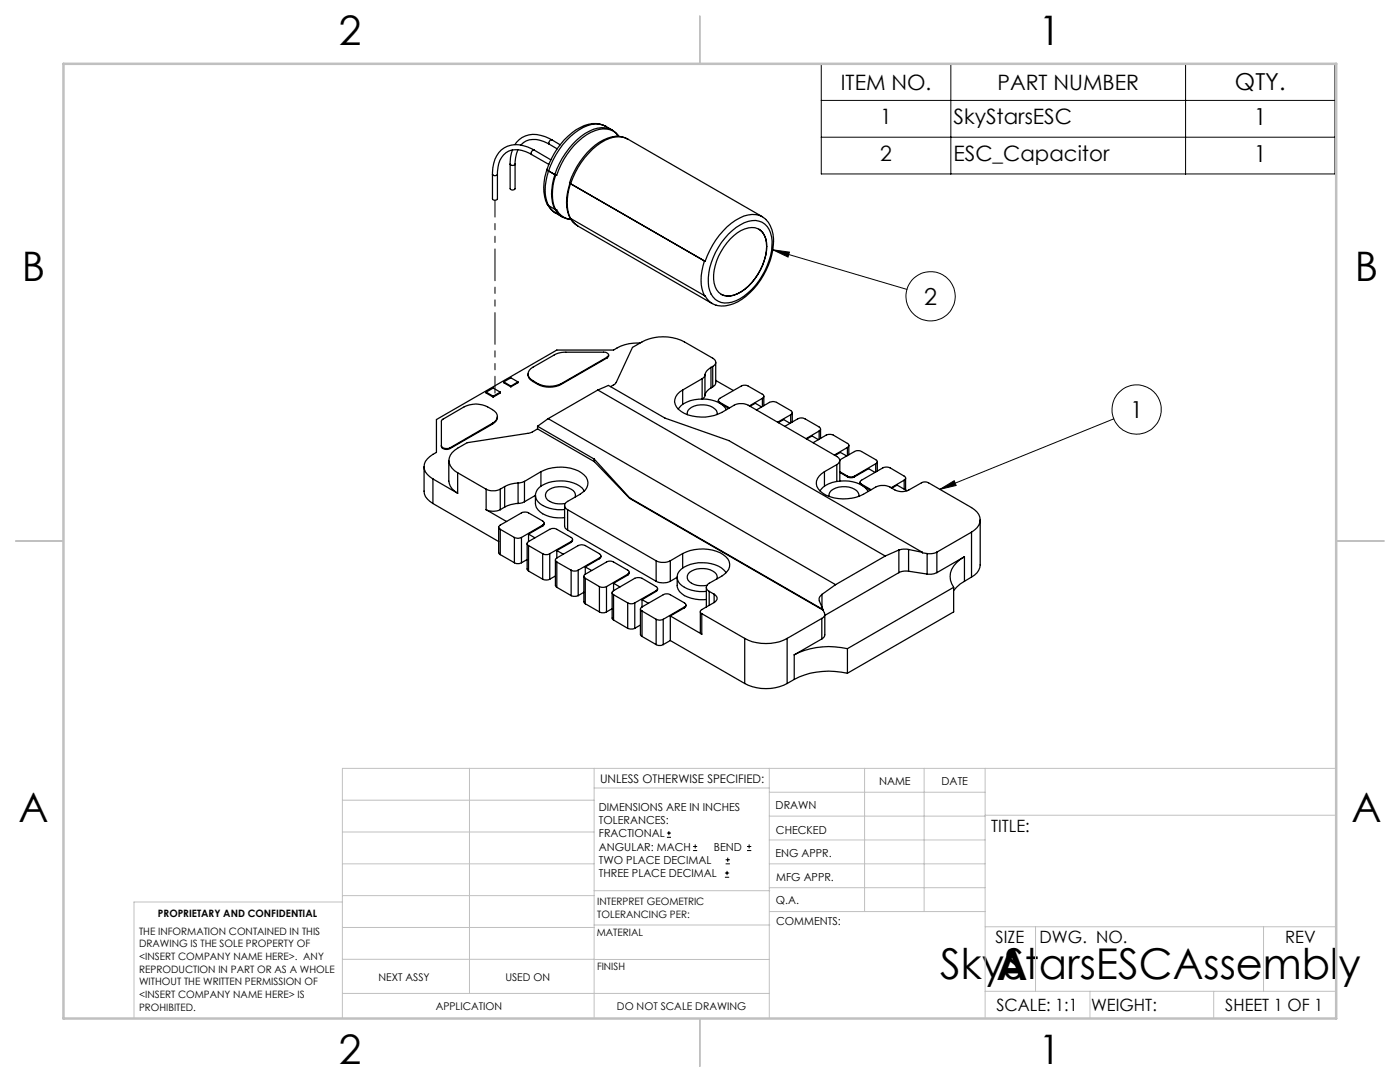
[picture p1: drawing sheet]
<svg xmlns="http://www.w3.org/2000/svg" width="279mm" height="216mm" viewBox="0 0 279 216" stroke-linecap="round" stroke-linejoin="round" font-family="sans-serif">
<g fill="none" stroke="#000" stroke-width=".2">
<path d="M163.9 12.7h102.5v22h-102.5zM189.8 12.7v22M236.6 12.7v22M163.9 20h102.5M163.9 27.4h102.5M154.2 49.8l26.8 7.9M154.2 49.8l3.4 .5-.3 1zM187.6 97.6l2.8-1.7 .4 1zM222.3 83.6l-34.7 14M133.1 167.1h.8M133.1 166.2h.8M133.5 165.8v.9"/>
<path d="M138.3 169.7h.8M138.3 168.9h.8M138.7 168.5v.8M144.7 175h.8M144.7 174.2h.8M144.8 172.4h.9M144.8 171.6h.9M145.1 173.8v.8M145.2 171.1v.9M149.1 169.7h.8M149.1 168.9h.8M149.5 168.5v.8"/>
<circle cx="185.7" cy="59.1" r="4.9"/>
<circle cx="226.8" cy="81.7" r="4.9"/>
</g>
<g fill="none" stroke="#c0c0c0" stroke-width=".2">
<path d="M68.3 159.7h50.3M93.7 153.3v44.9M118.6 153.3v49.9M118.6 157.2h34.9M153.5 153.3v49.9M153.5 158.1h43.1M172.5 153.3v28.6M184.4 153.3v28.6M196.6 153.3v49.9M266.7 153.3h-198.4v49.9M68.3 178.7h50.3M68.3 172.4h50.3"/>
<path d="M68.3 166h50.3M68.3 180h-41.6v23.2M118.6 177.7h35M153.5 167.6h43.1M153.5 162.8h43.1M153.5 172.4h43.1M153.5 177.1h43.1M196.6 162.7h70.1M68.3 198.2h85.2M68.3 191.4l85.2 .1M68.3 185.1h50.3M118.6 184.6h35"/>
<path d="M153.6 181.9h43M196.6 197.8h70.1M196.6 184.9h70.1M206.7 184.9v12.9M217.5 197.8v5.4M242.2 197.8v5.4M252.2 184.9v12.9"/>
</g>
<path d="M139.7 3.2v9.5M3.1 107.9h9.6M266.7 107.9h9.5M139.7 203.2v9.6" fill="none" stroke="#c0c0c0" stroke-width=".25"/>
<path d="M12.7 12.7h254v190.5h-254z" fill="none" stroke="#c0c0c0" stroke-width=".5"/>
<path d="M154.2 49.8l3.4 .5-.3 1zM187.6 97.6l2.8-1.7 .4 1z" fill="#000"/>
<g fill="none" stroke="#000" stroke-width=".25">
<path d="M98.3 34.8v4.9a.57 .57 0 0 0 1 0v-4.9M98.3 34.8a.57 .57 0 0 0 1 0M101.8 32.7v4.9a.57 .57 0 0 0 1 0v-4.9M101.8 32.7a.57 .57 0 0 0 1 0M102.3 30l-.4 1.4-.1 1.3M103.4 29.9l-.5 1.5-.1 1.3M106.1 30.8a4.7 4.7 0 0 0-5.1-.3 4.9 4.9 0 0 0-1.7 4.3M106.1 30.8l3.4 2M106.6 30a5.7 5.7 0 0 0-6.6-.1 6.2 6.2 0 0 0-1.7 4.9M106.6 30a.6 .6 0 0 0-.5 .8M106.6 30l3.3 1.9M109.1 33.8a8.7 8.7 0 0 0 .2 7.1l.2 .1"/>
<path d="M109.2 33.8l.3 .3M109.5 34.1a9.1 9.1 0 0 0 0 6.9M109.5 34.1a14.7 14.7 0 0 1 7.7-9 4.7 4.7 0 0 1 4.9 .8 5.1 5.1 0 0 0-5.3 .7 16.1 16.1 0 0 0-6.1 8.2M109.5 34.1l1.2 .7M109.5 34.1l1.2 .8M109.6 28.8a4.7 4.7 0 0 0-5.1-.4l-.6 .6M109.6 28.8l1.6 .9M110.1 27.9a5.6 5.6 0 0 0-6.5 0l-.8 1M110.1 27.9a.6 .6 0 0 0-.5 .9M110.1 27.9l1.7 1M110.7 34.8l.4 .2M110.7 34.9a9.1 9.1 0 0 0 0 6.9"/>
<path d="M110.7 34.9h.2M110.9 34.9l.2 .1M110.9 34.9a9.1 9.1 0 0 0 0 6.9M113.7 36.5h.1M113.7 36.5l.2 .2M113.7 36.5l.1 .2M113.7 36.5a9 9 0 0 0 .1 7v.1M113.8 36.7a9.1 9.1 0 0 0 0 6.9M113.8 36.7l26.9 15.4M113.9 36.7a14.9 14.9 0 0 1 7.7-9.1 4 4 0 0 1 3.7 .2l26.9 15.5M120.8 25.2a5.5 5.5 0 0 0-5.8 .7 15.2 15.2 0 0 0-5.8 7.9M122.1 25.9l.8 .6 .6 .7"/>
<path d="M122.9 27.2a4 4 0 0 1 2.3 .5M122.9 27.2a9.3 9.3 0 0 0-6.4 4.1 16.2 16.2 0 0 0-2.8 5.2M122.9 27.2h.1M123.5 27.2a3.8 3.8 0 0 0-4.8-1.1 14.1 14.1 0 0 0-7.6 8.9M109.3 40.9a3.7 3.7 0 0 0 1.5 1.6M109.5 41l1.3 1.5M109.5 41l1.2 .8M110.7 41.8h.2M110.7 41.7l.4 .7 1 .9M110.8 42.5h.1M110.9 42.5l1.2 .8M110.9 41.8h.1a4.4 4.4 0 0 0 2.9 2"/>
<path d="M112.2 43.3l.8 .3 .9 .2M113.7 43.5a3.9 3.9 0 0 0 1.6 1.5M113.8 43.6l26.8 15.4M113.9 43.6l.4 .6 1 .9 26.8 15.5M140.7 52.1a15 15 0 0 1 7.7-9 4.2 4.2 0 0 1 5.9 3.6 14.5 14.5 0 0 1-7.9 13.9 4.3 4.3 0 0 1-5.7-1.5l-.1-.1M140.7 52.1h-.1a9.3 9.3 0 0 0 0 6.9M145.4 46.7a8.2 8.2 0 0 1 5.4-2.7 3.8 3.8 0 0 1 3.3 4.1 13.9 13.9 0 0 1-7.2 11.9 3.6 3.6 0 0 1-5.5-2.8 13.4 13.4 0 0 1 4-10.5zM145.7 47.7a6 6 0 0 1 5-2.3 3.2 3.2 0 0 1 2.3 3.8 11.3 11.3 0 0 1-5.9 9.4 2.99 2.99 0 0 1-4.6-2.1 10.9 10.9 0 0 1 3.2-8.8zM151.4 45.7a3.8 3.8 0 0 1 1.6 3.5M153 49.2a11.6 11.6 0 0 1-5.9 9.4 3.6 3.6 0 0 1-3.2 .1M97 78.2v.2l1.4 .8M97 78.2l1.4-.8 1.4 .8"/>
<path d="M97 78.2l1.4 .9M98.4 79.1v.1M99.8 78.2v.2l-1.4 .8M99.8 78.2l-1.4 .9M100.5 76.2v.2l1.5 .8M100.5 76.2l1.5-.8 1.4 .8M100.5 76.2l1.5 .8M102 77v.2M103.4 76.2v.2l-1.4 .8M103.4 76.2l-1.4 .8M105.4 74.6a1.57 1.57 0 0 0 1 1.5M106.4 76.1l.9 .6"/>
<path d="M106.4 76l.9 .6M106.4 76v.1M107.3 76.7a5.2 5.2 0 0 0 4.7 0M107.3 76.6a5.5 5.5 0 0 0 4.7 0M107.3 76.6v.1M112 76.6v.1M119.3 77.8l-9.9 5.7M119.3 77.8l57.4 33.1M119.3 77.8l2.1-.9 11.3 6.5 12.8 4.5 38.6 22.3M121.2 71.3l.2-.4a.78 .78 0 0 0-1-.6h-7.5a4.5 4.5 0 0 0-2.3 .5l-4.2 2.5a1.4 1.4 0 0 0-1 1.3 1.4 1.4 0 0 0 1 1.4M121.2 71.4l-9.2 5.3M121.2 71.3l-9.2 5.3"/>
<path d="M121.2 71.3v.1M121.5 70.8l-.3 .6M127.7 68.4h-.3a8.3 8.3 0 0 0-5 1.5h-11.3l-24 13.8v6.6a3.6 3.6 0 0 0-2.5 2.8 2.82 2.82 0 0 0 1.8 2.5M136.2 77.8a2.32 2.32 0 0 0-1.5 2.1 2.32 2.32 0 0 0 1.2 2.2 8.5 8.5 0 0 0 8.1 .2l2.5-1.4a3.3 3.3 0 0 1 2.8 0l17.7 10.2a.85 .85 0 0 1 .6 .8 .85 .85 0 0 1-.6 .8M136.2 77.8v2.9M140.1 75.6l-3.9 2.2M140.1 75.6v4M140.7 74.8l-.2 .4-.4 .4M140.7 78.9l-.5 .7M140.7 74.8v4.1M141.9 73.3a2.15 2.15 0 0 0-1.2 1.5M141.9 77.4a2.15 2.15 0 0 0-1.2 1.5"/>
<path d="M141.9 73.3v4.1M142.2 73.1a.87 .87 0 0 0 .6-.8 .87 .87 0 0 0-.6-.8l-5.6-3.3a9.7 9.7 0 0 0-10.4 1.1l-3.3 7.1-1.1 .8M142.2 73.1l-.3 .2M142.2 77.2l-.3 .2M142.2 73.1v4.1M142.8 72.3v4.1a.87 .87 0 0 1-.6 .8M142.8 75.9l3.6 2M143.4 79.9v.4l.3 .2v-.2M152.2 79.5a.43 .43 0 0 0 .2-.4 .43 .43 0 0 0-.2-.4l-2.9-1.7a1.5 1.5 0 0 0-1.4 0l-4.2 2.5a.43 .43 0 0 0-.3 .4 .43 .43 0 0 0 .3 .4M152.2 79.5l-2.7 1.5M152.2 79.5v1.6M152.4 79.1v1.9"/>
<path d="M84.6 93.1v4.9a2.81 2.81 0 0 0 1.8 2.5M86.4 95.6l4.9 2.8M86.4 95.6v4.9M88.1 88.9a1.25 1.25 0 0 0 1.7 .5M89.6 91.9v4.1a3 3 0 0 0 1.7 2.4M89.8 89.4v.1M91.3 94.3l5.7 3.3M91.3 94.3v4.1M97 97.6a3.3 3.3 0 0 0 2.8 0M97 97.6v4.1M98.3 84.5a1.43 1.43 0 0 0 1-1.4 1.43 1.43 0 0 0-1-1.4 5.5 5.5 0 0 0-5.7-.5l-4.4 2.6-.1 5.3a1.21 1.21 0 0 0 1.7 .4M98.3 84.5v.1"/>
<path d="M98.3 84.6l-8.5 4.9M98.3 84.5l-8.5 4.9M99.3 83.1a1.57 1.57 0 0 1-1 1.5M99.8 97.6v4.1M100.7 97.1l-.9 .5M100.7 97.1v4.1M103.4 96.4a5.9 5.9 0 0 0-2.7 .7M103.4 96.4v4.1M104.7 96.1l-1.3 .3M104.7 96.1v4M107.3 85.6l-1.8 .9-12.3 1.8a5.9 5.9 0 0 0-3.5 3 2.72 2.72 0 0 0 1.6 3M107.3 85.6l11.3 6.5"/>
<path d="M107.3 85.1l11.3 6.5M107.3 85.1v.5M108 94.1a8.2 8.2 0 0 1 8.6 .7 2.12 2.12 0 0 1-.3 3.4l-3 1.8a.87 .87 0 0 0-.6 .9 .87 .87 0 0 0 .6 .8M108 94.1l-3.3 2M108 94.1v2.9M109.4 83.5l-2.1 1.6M109.4 83.5l57.4 33.2M114.8 99.2a1.51 1.51 0 0 0-1.3-1.8 4.1 4.1 0 0 0-4.5 .8 1.47 1.47 0 0 0 1.2 2.1 5.2 5.2 0 0 0 2.6 .2M116.6 98a6.2 6.2 0 0 0-6.3-1.9 3.9 3.9 0 0 0-3.4 2.5 2.74 2.74 0 0 0 2.1 2.6 7.9 7.9 0 0 0 3.7 .5M118.6 92.1l7.1 7.3M118.6 91.6l7.1 7.7M118.6 91.6v.5"/>
<path d="M125.7 99.4l38.6 22.3M125.7 99.3l38.6 22.3M125.7 99.3v.1M135.4 81.6a5.5 5.5 0 0 1 4.8-2 5.1 5.1 0 0 1 4.8 2.1M137.2 82.7a1.55 1.55 0 0 1 1.3-1.7 4.1 4.1 0 0 1 4.5 .9l.1 .8M143.7 80.3l1.9 1.1M143.7 80.5l1.8 1M149.7 81.1l1-.6 1.3 .7M151 81.8l2.6-1.5a1.5 1.5 0 0 1 1.4 0l2.8 1.6a.44 .44 0 0 1 .3 .4 .44 .44 0 0 1-.3 .5M155.3 84.3l1.1-.6 1.3 .8M156.6 85.1l2.6-1.5a1.57 1.57 0 0 1 1.5 0l2.8 1.6a.43 .43 0 0 1 .3 .4 .43 .43 0 0 1-.3 .4M157.8 82.8l-2.6 1.4"/>
<path d="M157.8 82.8v1.6M158.1 82.3v1.9M161 87.6l1.1-.6 1.2 .7M162.3 88.3l2.7-1.6h.8l.5 .1 2.8 1.7a.43 .43 0 0 1 .3 .4 .43 .43 0 0 1-.3 .4M163.5 86l-2.6 1.5M163.5 86v1.6M163.7 98a5.4 5.4 0 0 1 4.8-2 5.3 5.3 0 0 1 4.7 2.1M163.8 85.6v1.9M164.5 94.1a2.39 2.39 0 0 0-1.2 3.4 7 7 0 0 0 6.7 1.9 11.2 11.2 0 0 0 4.8-2.2 3.6 3.6 0 0 1 3.8 .6 3 3 0 0 0 2.8 0l2.5-1.5a1.5 1.5 0 0 1 1.4 0l8.6 5a2.63 2.63 0 0 1 1.4 3.5l-.3 .5-1.1 .9M164.5 94.1v2.9M165.5 99.1a1.55 1.55 0 0 1 1.3-1.7 4 4 0 0 1 4.4 .8l.2 .4v.5M166.7 90.9l1-.6 1.3 .7"/>
<path d="M167 92.7l-2.5 1.4M167 92.7v3.4M167.6 91.8l2.9-1.7a1.5 1.5 0 0 1 1.4 0l2.9 1.6a.42 .42 0 0 1 .3 .4 .42 .42 0 0 1-.3 .4M167.6 91.9v4.1M167.6 94.3l1.5 .8M167.6 94.1l1.5 .9M169.1 95.1a1.5 1.5 0 0 0 1.4 0M169.1 95a1.5 1.5 0 0 0 1.4 0M169.1 89.3v1.6M169.1 95v.1M169.1 89.3l-2.6 1.5M169.4 88.9v1.8"/>
<path d="M170.5 95v.1M171.7 96.2v.3l.2 .3M171.9 96.6l1.9 1.1M171.9 96.6v.2M172 96.8l1.7 1M174.6 94.3l-1.2-.8-2.9 1.6M174.8 92.5l-4.3 2.5M174.8 92.5v1.7M175.1 92.1v1.9M178 97.4l1-.6 2 1.1M180.4 95.8a.43 .43 0 0 0 .3-.4 .43 .43 0 0 0-.3-.4l-2.8-1.7-.9-.1-.5 .1-4.3 2.5a.43 .43 0 0 0-.2 .4 .43 .43 0 0 0 .2 .4M180.4 95.8l-2.6 1.5"/>
<path d="M180.4 95.8v1.8M180.7 95.4v2.4M86.4 100.5l13.1 7.6M97 101.7a3.3 3.3 0 0 0 2.8 0M97 101.7l4.1 2.4M99.5 105.2v5.1l.3 .4M99.8 105.6l2.9 1.6M99.8 105.6v5.1M99.8 110.7l2.9 1.6M100.7 101.2l-.9 .5M102.7 107.2a1.5 1.5 0 0 0 1.4 0M102.7 112.3a1.5 1.5 0 0 0 1.4 0"/>
<path d="M102.7 107.2v5.1M103.4 100.5a5.9 5.9 0 0 0-2.7 .7M104.1 107.2v5.1M104.7 100.1l2.2-1.3a3.3 3.3 0 0 0 .9 3.3 6.6 6.6 0 0 0 4.9 1.2M104.7 100.1l-1.3 .4M105.2 108.5v5.1l.3 .3M105.2 111.7l-1.1 .6M105.5 108.1l4.2-2.5a1.5 1.5 0 0 1 1.4 0l2.9 1.6a.43 .43 0 0 1 .3 .5 .43 .43 0 0 1-.3 .4M105.5 108.1a.43 .43 0 0 0-.3 .4 .43 .43 0 0 0 .3 .4M105.5 106.6l1.3 .7M105.5 113.9l2.8 1.7M105.5 108.9l2.8 1.6"/>
<path d="M105.5 106.6v1.5M105.5 108.9v5M108.3 110.5a1.5 1.5 0 0 0 1.4 0M108.3 115.6a1.5 1.5 0 0 0 1.4 0M108.3 104.8a.42 .42 0 0 0 .3-.4 .42 .42 0 0 0-.3-.4l-2.8-1.7a1.5 1.5 0 0 0-1.4 0l-4.3 2.5a.44 .44 0 0 0-.3 .4 .44 .44 0 0 0 .3 .4M108.3 105l-2.8 1.6M108.3 104.8v.2M108.3 110.5v5.1M108.3 104.8l-4.2 2.4M108.6 104.4v.3l-.3 .3M109.7 110.5v5.1M110.8 111.7v5.1l.3 .4"/>
<path d="M110.8 114.9l-1.1 .7M111.1 111.3l4.3-2.4a1.5 1.5 0 0 1 1.4 0l2.8 1.6a.46 .46 0 0 1 .3 .4 .46 .46 0 0 1-.3 .4M111.1 111.3a.43 .43 0 0 0-.3 .4 .43 .43 0 0 0 .3 .4M111.1 109.9l1.3 .7M111.1 112.1l2.9 1.7M111.1 109.9v1.4M111.1 112.1v5.1M111.1 117.2l2.9 1.7M112.7 100.9v4.1a.87 .87 0 0 0 .6 .8M113.3 101.7l17.7 10.2M113.3 105.8l17.7 10.2M113.3 101.7v4.1"/>
<path d="M114 113.8a1.5 1.5 0 0 0 1.4 0M114 118.9l.5 .1 .9-.1M114 108.2l-2.9 1.7M114 108.1v.1M114 113.8v5.1M114 108.1l-4.3 2.4M114.3 107.6l-.1 .4-.2 .2M115.4 113.8v5.1M116.5 115v5.2l.3 .3M116.5 118.2l-1.1 .7M116.8 114.6l4.2-2.5a1.5 1.5 0 0 1 1.4 0l2.9 1.7a.42 .42 0 0 1 .3 .4 .42 .42 0 0 1-.3 .4M116.8 114.6a.43 .43 0 0 0-.3 .4 .43 .43 0 0 0 .3 .4"/>
<path d="M116.8 113.1l1.3 .7M116.8 115.4l2.8 1.7M116.8 113.1v1.5M116.8 115.4v5.1M119.6 117.1l.5 .1 .9-.1M119.6 111.5l-2.8 1.6M119.6 111.3v.2M119.6 117.1v5M119.6 111.3l-4.2 2.5M119.9 110.9v.3l-.3 .3M121 117.1v5M122.2 118.3v5.1l.2 .3"/>
<path d="M122.4 117.9l4.3-2.5 .5-.1 .9 .1 2.9 1.7a.43 .43 0 0 1 .2 .4 .43 .43 0 0 1-.2 .4M122.4 117.9a.43 .43 0 0 0-.2 .4 .43 .43 0 0 0 .2 .4M122.4 116.4l1.3 .7M122.4 118.7l2.9 1.6M122.4 116.4v1.5M122.4 118.7v5M125.3 114.8l-2.9 1.6M125.3 114.6v.2M125.3 114.6l-4.3 2.5M125.6 114.2l-.3 .6M128.1 119.7l1.3 .7M128.1 119.7v1.4"/>
<path d="M131 111.9a3.3 3.3 0 0 0 2.8 0M131 116a3.3 3.3 0 0 0 2.8 0M131 118l-2.9 1.7M131 111.9v4.1M131 117.9v.1M131 117.9l-4.3 2.4M131.2 117.4v.4l-.2 .2M133.8 111.9v4.1M135.1 115.1a3.1 3.1 0 0 0 1 3.4 7 7 0 0 0 4.9 1.1M135.1 115.2l-1.3 .8M136.2 110.5a8.2 8.2 0 0 1 8.7 .6 2.12 2.12 0 0 1-.3 3.4l-3.1 1.9a.87 .87 0 0 0-.5 .8 .87 .87 0 0 0 .5 .8M136.2 110.5l-2.4 1.4"/>
<path d="M136.2 110.5v2.8M141 117.2v3.9M141.5 118l1 .6M141.5 118v2.8M142.5 118.6a.87 .87 0 0 1 .6 .8 .87 .87 0 0 1-.6 .8M142.5 118.6v1.6M143.1 115.5a1.26 1.26 0 0 0-.9-1.6 4.3 4.3 0 0 0-4.9 .7 1.47 1.47 0 0 0 1.2 2 5.2 5.2 0 0 0 2.6 .2M144.9 114.3a5.2 5.2 0 0 0-4.7-2 5.4 5.4 0 0 0-4.9 2.2 2.22 2.22 0 0 0 1.3 2.7 7.7 7.7 0 0 0 4.4 .8M164 118.6a1.15 1.15 0 0 0-.5 1.3l.8 1.7M164 118.6v2.5M166.8 116.7l-2.8 1.9M176.7 110.9l-9.9 5.8"/>
<path d="M179.4 114.3l-14.8 8.5M179.4 109.7v4.6M179.4 109.7l-2.7 1.2M181.3 114a3.2 3.2 0 0 0-1.9 .3M181.3 109.6h-1l-.9 .1M181.3 114l3.7 .5M181.3 109.6l2.8 .6M181.3 109.6v4.4M184.1 110.2v.1l.9 .2M185 110.5v4M187 114.3l-.7 .2h-1.3M187 110.2l-.7 .2-1.3 .1"/>
<path d="M187 110.2v4.1M190.3 117.2l-21.2 12.2M190.3 117.2v4.9l-21.2 12.2M192.5 111.1a4.6 4.6 0 0 0-2.8 4.7l.6 1.4M192.5 116l-.9 .5-1.3 1.3M192.5 111.1l-5.5 3.2M192.5 111.1v4.9M193.9 106.2l-6.9 4M193.9 106.2v8.9M193.9 115.1l-1.4 .9M195.6 103.7v9a2.86 2.86 0 0 1-1.7 2.4M116.8 120.5l2.8 1.6"/>
<path d="M119.6 122.1a1.5 1.5 0 0 0 1.4 0M122.2 121.5l-1.2 .6M122.4 123.7l2.9 1.7M125.3 120.3a1.5 1.5 0 0 0 1.4 0M125.3 125.4l.5 .1 .9-.1M125.3 120.3v5.1M126.7 120.3v5.1M127.8 121.5v5.1l.3 .4M127.8 124.7l-1.1 .7M128.1 121.1l4.3-2.4a1.5 1.5 0 0 1 1.4 0l2.8 1.6a.43 .43 0 0 1 .3 .4 .43 .43 0 0 1-.3 .4M128.1 121.1a.42 .42 0 0 0-.3 .4 .42 .42 0 0 0 .3 .4M128.1 121.9l2.9 1.7"/>
<path d="M128.1 121.9v5.1M128.1 127l2.9 1.6M131 123.6a1.5 1.5 0 0 0 1.4 0M131 128.6a1.5 1.5 0 0 0 1.4 0M131 123.6v5M132.4 123.6v5M133.8 122.9l6.3 3.6M133.8 122.9v4.9M133.8 127.8l14.8 8.6M133.8 127.8l-1.4 .8M136.6 121.3l-2.8 1.6M136.6 121.1l-4.2 2.5"/>
<path d="M136.6 121.1v.2M136.9 120.7v.3l-.3 .3M139.8 122.1v4.2l.3 .2M140.1 122.4l8.5 5M140.1 122.4v4.1M142.5 120.2l-2.4 1.4a.43 .43 0 0 0-.3 .4 .43 .43 0 0 0 .3 .4M148.6 127.4a9.3 9.3 0 0 0 8.5 0M148.6 136.4a9.3 9.3 0 0 0 8.5 0M148.6 127.4v9M157.1 127.4v9M158.5 130.7v4.9M158.5 135.6l-1.4 .8"/>
<path d="M164 123.4l-6.9 4M164 123.4v4.1M164 127.5l-5.5 3.2M164.3 121.7l.2 .6a.83 .83 0 0 1-.5 1.1M164.3 121.6v.1M164.6 122.6v4.1l-.1 .3-.5 .5M169.1 129.4a15.8 15.8 0 0 0-10.6 1.3M169.1 134.3a15.8 15.8 0 0 0-10.6 1.3M169.1 129.4v4.9"/>
</g>
<path d="M98.8 78.4v-38.5" fill="none" stroke="#000" stroke-width=".2" stroke-dasharray="6.3 1.3 1.3 1.3 1.3 1.3" stroke-dashoffset="3"/>
<g font-size="8.5">
<text x="187.6" y="195.4">SkyStarsESCAssembly</text>
<text x="198.9" y="195.5">A</text>
</g>
<g font-size="8.1">
<text x="67.6" y="8.9">2</text>
<text x="207.3" y="8.9">1</text>
<text x="4.4" y="56.2">B</text>
<text x="270.4" y="56.2">B</text>
<text x="3.7" y="164.1">A</text>
<text x="269.7" y="164.1">A</text>
<text x="67.6" y="212.4">2</text>
<text x="207.3" y="212.4">1</text>
</g>
<g font-size="4.7">
<text x="246.5" y="18.1">QTY.</text>
<text x="250.2" y="24.9">1</text>
<text x="250.2" y="32.3">1</text>
<text x="184.4" y="60.8">2</text>
<text x="225.6" y="83.4">1</text>
</g>
<g font-size="4.2">
<text x="167.8" y="17.9">ITEM NO.</text>
<text x="199.1" y="17.9">PART NUMBER</text>
<text x="175.7" y="24.8">1</text>
<text x="190.3" y="24.8">SkyStarsESC</text>
<text x="175.7" y="32.2">2</text>
<text x="190.3" y="32.2">ESC_Capacitor</text>
</g>
<g font-size="3.4">
<text x="197.8" y="166">TITLE:</text>
<text x="198.7" y="188.1">SIZE</text>
<text x="207.5" y="188.1">DWG. NO.</text>
<text x="256.5" y="188.2">REV</text>
<text x="198.8" y="201.7">SCALE: 1:1</text>
<text x="217.7" y="201.8">WEIGHT:</text>
<text x="244.5" y="201.7">SHEET 1 OF 1</text>
</g>
<text font-size="2.4" x="119.8" y="156.2">UNLESS OTHERWISE SPECIFIED:</text>
<g font-size="2.2">
<text x="119.5" y="161.8">DIMENSIONS ARE IN INCHES</text>
<text x="154.8" y="161.4">DRAWN</text>
<text x="175.4" y="156.6">NAME</text>
<text x="187.9" y="156.7">DATE</text>
<text x="119.5" y="164.4">TOLERANCES:</text>
<text x="119.5" y="167.1">FRACTIONAL</text>
<text x="154.9" y="166.3">CHECKED</text>
<text x="119.5" y="169.7">ANGULAR: MACH</text>
<text x="119.5" y="172.4">TWO PLACE DECIMAL</text>
<text x="142.5" y="169.7">BEND</text>
<text x="154.8" y="171">ENG APPR.</text>
<text x="119.5" y="175">THREE PLACE DECIMAL</text>
<text x="154.9" y="175.7">MFG APPR.</text>
<text x="154.9" y="180.4">Q.A.</text>
<text x="154.9" y="184.6">COMMENTS:</text>
</g>
<g font-size="2.1">
<text x="75.5" y="195.7">NEXT ASSY</text>
<text x="100.9" y="195.7">USED ON</text>
<text x="86.9" y="201.5">APPLICATION</text>
<text x="123.1" y="201.6">DO NOT SCALE DRAWING</text>
</g>
<g font-size="2">
<text x="31.5" y="182.9">PROPRIETARY AND CONFIDENTIAL</text>
<text x="119.2" y="180.6">INTERPRET GEOMETRIC</text>
<text x="119.2" y="183.1">TOLERANCING PER:</text>
<text x="27.8" y="186.5">THE INFORMATION CONTAINED IN THIS</text>
<text x="27.8" y="189">DRAWING IS THE SOLE PROPERTY OF</text>
<text x="27.8" y="191.6">&lt;INSERT COMPANY NAME HERE&gt;. ANY</text>
<text x="119.1" y="186.7">MATERIAL</text>
<text x="27.8" y="194.1">REPRODUCTION IN PART OR AS A WHOLE</text>
<text x="27.8" y="196.6">WITHOUT THE WRITTEN PERMISSION OF</text>
<text x="119.1" y="193.5">FINISH</text>
<text x="27.8" y="199.1">&lt;INSERT COMPANY NAME HERE&gt; IS</text>
<text x="27.8" y="201.7">PROHIBITED.</text>
</g>
</svg>
